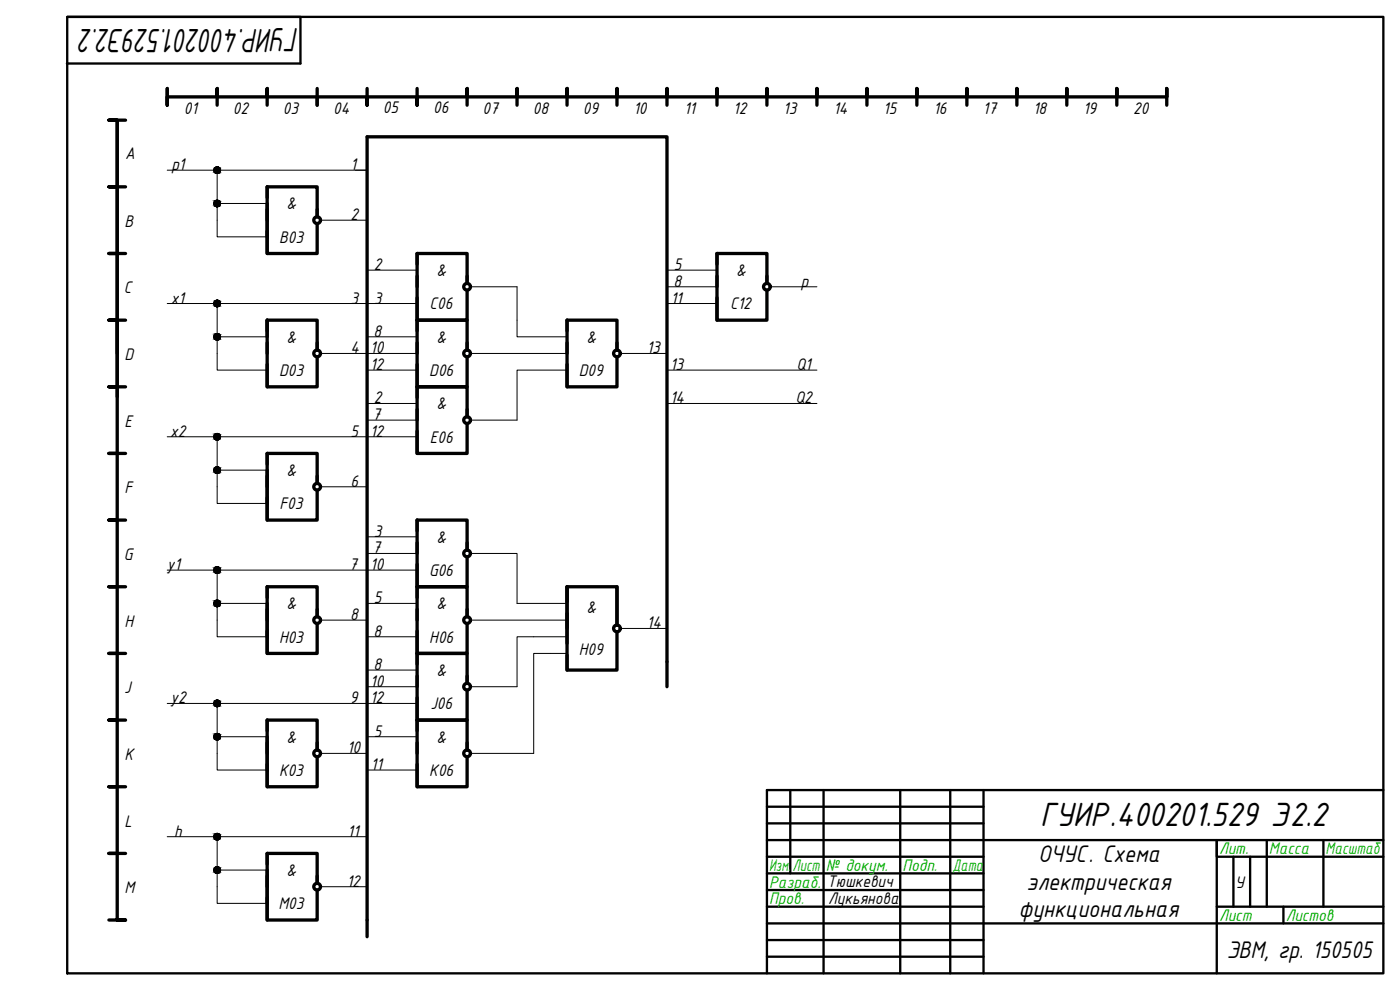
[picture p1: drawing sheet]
<svg xmlns="http://www.w3.org/2000/svg" width="420mm" height="297mm" viewBox="0 0 420 297" stroke-linecap="round" stroke-linejoin="round" font-family="sans-serif">
<!-- layer: 0 -->
<g fill="none" stroke="#000" stroke-width=".7">
<path d="M20.2 5.1h395v286.9h-395zM20.2 5.1h70v14h-70M237.2 237.1v25M247.2 237.1v54.9M270.2 237.1v54.9M285.2 237.1v54.9M295.2 237.1v54.9M415.2 237.1h-185v54.9M230.2 242h65M230.2 247h65M230.2 252.1h185M230.2 257.1h65"/>
<path d="M370.2 257.1v14.9M375.2 257.1v14.9M380.2 252.1v19.9M397.2 252.1v19.9M415.2 257.1h-50v-5v39.9M230.2 262.1h65M230.2 267h65M230.2 272h65M230.2 277.1h185M365.2 272h50M385.2 272v5.1M230.2 282.1h65"/>
<path d="M230.2 287h65"/>
</g>
<g fill="#000" stroke="#000" stroke-width=".3">
<path d="M65.1 50.1h.3zM64.9 50.1h.5z"/>
<path d="M64.9 50.1l.7 .1zM64.7 50.2h.9z"/>
<path d="M64.9 52h.5zM64.9 52l.4 .1z"/>
<path d="M64.7 50.2l1.1 .1zM64.6 50.3h1.2z"/>
<path d="M64.7 52h.9zM64.7 52h.7z"/>
<path d="M64.6 50.3l1.3 .1zM64.4 50.4h1.5z"/>
<path d="M64.6 51.9h1.2zM64.6 51.9l1 .1z"/>
<path d="M64.4 50.4l1.6 .1zM64.4 50.4l1.6 .1h-1.7z"/>
<path d="M64.4 51.7h1.5zM64.4 51.7l1.4 .2z"/>
<path d="M64.3 50.5l1.8 .2-.1-.2zM64.3 50.5l1.8 .2h-1.9z"/>
<path d="M64.3 51.6h1.7zM64.3 51.6l1.6 .1z"/>
<path d="M64.2 50.7l2 .2-.1-.2zM64.2 50.7l2 .2h-2z"/>
<path d="M64.2 51.4l1.8 .2 .1-.2zM64.2 51.4l1.8 .2h-1.7z"/>
<path d="M64.2 50.9l2 .2v-.2zM64.2 50.9l2 .2h-2z"/>
<path d="M64.2 51.3l1.9 .1 .1-.1zM64.2 51.3l1.9 .1h-1.9z"/>
<path d="M64.2 51.1l2 .2v-.2zM64.2 51.1l2 .2h-2z"/>
<path d="M65.1 60.1h.3zM64.9 60.1h.5z"/>
<path d="M64.9 60.1l.7 .1zM64.7 60.2h.9z"/>
<path d="M64.9 62h.5zM64.9 62h.4z"/>
<path d="M64.7 60.2l1.1 .1zM64.6 60.3h1.2z"/>
<path d="M64.7 62h.9zM64.7 62h.7z"/>
<path d="M64.6 60.3l1.3 .1zM64.4 60.4h1.5z"/>
<path d="M64.6 61.9h1.2zM64.6 61.9l1 .1z"/>
<path d="M64.4 60.4l1.6 .1zM64.4 60.4l1.6 .1h-1.7z"/>
<path d="M64.4 61.7h1.5zM64.4 61.7l1.4 .2z"/>
<path d="M64.3 60.5l1.8 .2-.1-.2zM64.3 60.5l1.8 .2h-1.9z"/>
<path d="M64.3 61.6h1.7zM64.3 61.6l1.6 .1z"/>
<path d="M64.2 60.7l2 .2-.1-.2zM64.2 60.7l2 .2h-2z"/>
<path d="M64.2 61.4l1.8 .2 .1-.2zM64.2 61.4l1.8 .2h-1.7z"/>
<path d="M64.2 60.9l2 .2v-.2zM64.2 60.9l2 .2h-2z"/>
<path d="M64.2 61.2l1.9 .2 .1-.2zM64.2 61.2l1.9 .2h-1.9z"/>
<path d="M64.2 61.1l2 .1v-.1zM64.2 61.1l2 .1h-2z"/>
<path d="M65.1 90.1h.3zM64.9 90.1h.5z"/>
<path d="M64.9 90.1l.7 .1zM64.7 90.2h.9z"/>
<path d="M64.9 92h.5zM64.9 92l.4 .1z"/>
<path d="M64.7 90.2l1.1 .1zM64.6 90.3h1.2z"/>
<path d="M64.7 92h.9zM64.7 92h.7z"/>
<path d="M64.6 90.3l1.3 .1zM64.4 90.4h1.5z"/>
<path d="M64.6 91.8h1.2zM64.6 91.8l1 .2z"/>
<path d="M64.4 90.4l1.6 .1zM64.4 90.4l1.6 .1h-1.7z"/>
<path d="M64.4 91.7h1.5zM64.4 91.7l1.4 .1z"/>
<path d="M64.3 90.5l1.8 .2zM64.3 90.5l1.8 .2h-1.9z"/>
<path d="M64.3 91.6h1.7zM64.3 91.6l1.6 .1z"/>
<path d="M64.2 90.7l2 .2-.1-.2zM64.2 90.7l2 .2h-2z"/>
<path d="M64.2 91.4h1.9zM64.2 91.4l1.8 .2z"/>
<path d="M64.2 90.9l2 .2v-.2zM64.2 90.9l2 .2h-2z"/>
<path d="M64.2 91.2l1.9 .2 .1-.2zM64.2 91.2l1.9 .2h-1.9z"/>
<path d="M64.2 91.1l2 .1v-.1zM64.2 91.1l2 .1h-2z"/>
<path d="M65.1 100.1h.3zM64.9 100.1h.5z"/>
<path d="M64.9 100.1l.7 .1zM64.7 100.2h.9z"/>
<path d="M64.9 102h.5zM64.9 102l.4 .1z"/>
<path d="M64.7 100.2l1.1 .1zM64.6 100.3h1.2z"/>
<path d="M64.7 101.9h.9zM64.7 101.9l.7 .1z"/>
<path d="M64.6 100.3l1.3 .1zM64.4 100.4h1.5z"/>
<path d="M64.6 101.9h1.2zM64.6 101.9h1z"/>
<path d="M64.4 100.4l1.6 .1zM64.4 100.4l1.6 .1h-1.7z"/>
<path d="M64.4 101.7h1.5zM64.4 101.7l1.4 .2z"/>
<path d="M64.3 100.5l1.8 .2-.1-.2zM64.3 100.5l1.8 .2h-1.9z"/>
<path d="M64.3 101.6h1.7zM64.3 101.6l1.6 .1z"/>
<path d="M64.2 100.7l2 .2-.1-.2zM64.2 100.7l2 .2h-2z"/>
<path d="M64.2 101.4l1.8 .2 .1-.2zM64.2 101.4l1.8 .2h-1.7z"/>
<path d="M64.2 100.9l2 .2v-.2zM64.2 100.9l2 .2h-2z"/>
<path d="M64.2 101.2l1.9 .2 .1-.2zM64.2 101.2l1.9 .2h-1.9z"/>
<path d="M64.2 101.1l2 .1v-.1zM64.2 101.1l2 .1h-2z"/>
<path d="M65.1 130.1h.3zM64.9 130.1h.5z"/>
<path d="M64.9 130.1l.7 .1zM64.7 130.2h.9z"/>
<path d="M64.9 132h.5zM64.9 132h.4z"/>
<path d="M64.7 130.2l1.1 .1zM64.6 130.3h1.2z"/>
<path d="M64.7 132h.9zM64.7 132h.7z"/>
<path d="M64.6 130.3l1.3 .1zM64.4 130.4h1.5z"/>
<path d="M64.6 131.9h1.2zM64.6 131.9l1 .1z"/>
<path d="M64.4 130.4l1.6 .1zM64.4 130.4l1.6 .1h-1.7z"/>
<path d="M64.4 131.7h1.5zM64.4 131.7l1.4 .2z"/>
<path d="M64.3 130.5l1.8 .2-.1-.2zM64.3 130.5l1.8 .2h-1.9z"/>
<path d="M64.3 131.6h1.7zM64.3 131.6l1.6 .1z"/>
<path d="M64.2 130.7l2 .2-.1-.2zM64.2 130.7l2 .2h-2z"/>
<path d="M64.2 131.4l1.8 .2 .1-.2zM64.2 131.4l1.8 .2h-1.7z"/>
<path d="M64.2 130.9l2 .1v-.1zM64.2 130.9l2 .1h-2z"/>
<path d="M64.2 131.2l1.9 .2 .1-.2zM64.2 131.2l1.9 .2h-1.9z"/>
<path d="M64.2 131l2 .2v-.2zM64.2 131l2 .2h-2z"/>
<path d="M65.1 140.1h.3zM64.9 140.1h.5z"/>
<path d="M64.9 140.1l.7 .1zM64.7 140.2h.9z"/>
<path d="M64.9 142h.5zM64.9 142l.4 .1z"/>
<path d="M64.7 140.2l1.1 .1zM64.6 140.3h1.2z"/>
<path d="M64.7 142h.9zM64.7 142h.7z"/>
<path d="M64.6 140.3l1.3 .1zM64.4 140.4h1.5z"/>
<path d="M64.6 141.8h1.2zM64.6 141.8l1 .2z"/>
<path d="M64.4 140.4l1.6 .1zM64.4 140.4l1.6 .1h-1.7z"/>
<path d="M64.4 141.7h1.5zM64.4 141.7l1.4 .1z"/>
<path d="M64.3 140.5l1.8 .2-.1-.2zM64.3 140.5l1.8 .2h-1.9z"/>
<path d="M64.3 141.6h1.7zM64.3 141.6l1.6 .1z"/>
<path d="M64.2 140.7l2 .2-.1-.2zM64.2 140.7l2 .2h-2z"/>
<path d="M64.2 141.4l1.8 .2 .1-.2zM64.2 141.4l1.8 .2h-1.7z"/>
<path d="M64.2 140.9l2 .2v-.2zM64.2 140.9l2 .2h-2z"/>
<path d="M64.2 141.2l1.9 .2 .1-.2zM64.2 141.2l1.9 .2h-1.9z"/>
<path d="M64.2 141.1l2 .1v-.1zM64.2 141.1l2 .1h-2z"/>
<path d="M65.1 170.1h.3zM64.9 170.1h.5z"/>
<path d="M64.9 170.1l.7 .1zM64.7 170.2h.9z"/>
<path d="M64.9 172h.5zM64.9 172h.4z"/>
<path d="M64.7 170.2l1.1 .1zM64.6 170.3h1.2z"/>
<path d="M64.7 171.9h.9zM64.7 171.9l.7 .1z"/>
<path d="M64.6 170.3l1.3 .1zM64.4 170.4h1.5z"/>
<path d="M64.6 171.9h1.2zM64.6 171.9h1z"/>
<path d="M64.4 170.4l1.6 .1zM64.4 170.4l1.6 .1h-1.7z"/>
<path d="M64.4 171.7h1.5zM64.4 171.7l1.4 .2z"/>
<path d="M64.3 170.5l1.8 .2-.1-.2zM64.3 170.5l1.8 .2h-1.9z"/>
<path d="M64.3 171.6h1.7zM64.3 171.6l1.6 .1z"/>
<path d="M64.2 170.7l2 .2-.1-.2zM64.2 170.7l2 .2h-2z"/>
<path d="M64.2 171.4l1.8 .2 .1-.2zM64.2 171.4l1.8 .2h-1.7z"/>
<path d="M64.2 170.9l2 .2v-.2zM64.2 170.9l2 .2h-2z"/>
<path d="M64.2 171.2l1.9 .2 .1-.2zM64.2 171.2l1.9 .2h-1.9z"/>
<path d="M64.2 171.1l2 .1v-.1zM64.2 171.1l2 .1h-2z"/>
<path d="M65.1 180.1h.3zM64.9 180.1h.5z"/>
<path d="M64.9 180.1l.7 .1zM64.7 180.2h.9z"/>
<path d="M64.9 182h.5zM64.9 182h.4z"/>
<path d="M64.7 180.2l1.1 .1zM64.6 180.3h1.2z"/>
<path d="M64.7 182h.9zM64.7 182h.7z"/>
<path d="M64.6 180.3l1.3 .1zM64.4 180.4h1.5z"/>
<path d="M64.6 181.8h1.2zM64.6 181.8l1 .2z"/>
<path d="M64.4 180.4l1.6 .1zM64.4 180.4l1.6 .1h-1.7z"/>
<path d="M64.4 181.7h1.5zM64.4 181.7l1.4 .1z"/>
<path d="M64.3 180.5l1.8 .2zM64.3 180.5l1.8 .2h-1.9z"/>
<path d="M64.3 181.6h1.7zM64.3 181.6l1.6 .1z"/>
<path d="M64.2 180.7l2 .2-.1-.2zM64.2 180.7l2 .2h-2z"/>
<path d="M64.2 181.4l1.8 .2 .1-.2zM64.2 181.4l1.8 .2h-1.7z"/>
<path d="M64.2 180.9l2 .1v-.1zM64.2 180.9l2 .1h-2z"/>
<path d="M64.2 181.2l1.9 .2 .1-.2zM64.2 181.2l1.9 .2h-1.9z"/>
<path d="M64.2 181l2 .2v-.2zM64.2 181l2 .2h-2z"/>
<path d="M65.1 210.1h.3zM64.9 210.1h.5z"/>
<path d="M64.9 210.1h.7zM64.7 210.1h.9z"/>
<path d="M64.9 212h.5zM64.9 212l.4 .1z"/>
<path d="M64.7 210.1l1.1 .2zM64.6 210.3h1.2z"/>
<path d="M64.7 211.9h.9zM64.7 211.9l.7 .1z"/>
<path d="M64.6 210.3l1.3 .1zM64.4 210.4h1.5z"/>
<path d="M64.6 211.8h1.2zM64.6 211.8l1 .1z"/>
<path d="M64.4 210.4l1.6 .1zM64.4 210.4l1.6 .1h-1.7z"/>
<path d="M64.4 211.7h1.5zM64.4 211.7l1.4 .1z"/>
<path d="M64.3 210.5l1.8 .2-.1-.2zM64.3 210.5l1.8 .2h-1.9z"/>
<path d="M64.3 211.6h1.7zM64.3 211.6l1.6 .1z"/>
<path d="M64.2 210.7l2 .2-.1-.2zM64.2 210.7l2 .2h-2z"/>
<path d="M64.2 211.4l1.8 .2 .1-.2zM64.2 211.4l1.8 .2h-1.7z"/>
<path d="M64.2 210.9l2 .2v-.2zM64.2 210.9l2 .2h-2z"/>
<path d="M64.2 211.2l1.9 .2 .1-.2zM64.2 211.2l1.9 .2h-1.9z"/>
<path d="M64.2 211.1l2 .1v-.1zM64.2 211.1l2 .1h-2z"/>
<path d="M65.1 220.1h.3zM64.9 220.1h.5z"/>
<path d="M64.9 220.1l.7 .1zM64.7 220.2h.9z"/>
<path d="M64.9 222h.5zM64.9 222h.4z"/>
<path d="M64.7 220.2h1.1zM64.6 220.2h1.2z"/>
<path d="M64.7 221.9h.9zM64.7 221.9l.7 .1z"/>
<path d="M64.6 220.2l1.3 .2zM64.4 220.4h1.5z"/>
<path d="M64.6 221.9h1.2zM64.6 221.9h1z"/>
<path d="M64.4 220.4l1.6 .1zM64.4 220.4l1.6 .1h-1.7z"/>
<path d="M64.4 221.7h1.5zM64.4 221.7l1.4 .2z"/>
<path d="M64.3 220.5l1.8 .2-.1-.2zM64.3 220.5l1.8 .2h-1.9z"/>
<path d="M64.3 221.6h1.7zM64.3 221.6l1.6 .1z"/>
<path d="M64.2 220.7l2 .2-.1-.2zM64.2 220.7l2 .2h-2z"/>
<path d="M64.2 221.4l1.8 .2 .1-.2zM64.2 221.4l1.8 .2h-1.7z"/>
<path d="M64.2 220.9l2 .2v-.2zM64.2 220.9l2 .2h-2z"/>
<path d="M64.2 221.2l1.9 .2 .1-.2zM64.2 221.2l1.9 .2h-1.9z"/>
<path d="M64.2 221.1l2 .1v-.1zM64.2 221.1l2 .1h-2z"/>
<path d="M65.1 250l.3 .1zM64.9 250.1h.5z"/>
<path d="M64.9 250.1l.7 .1zM64.7 250.2h.9z"/>
<path d="M64.9 252h.5zM64.9 252h.4z"/>
<path d="M64.7 250.2l1.1 .1zM64.6 250.3h1.2z"/>
<path d="M64.7 252h.9zM64.7 252h.7z"/>
<path d="M64.6 250.3l1.3 .1zM64.4 250.4h1.5z"/>
<path d="M64.6 251.8h1.2zM64.6 251.8l1 .2z"/>
<path d="M64.4 250.4l1.6 .1zM64.4 250.4l1.6 .1h-1.7z"/>
<path d="M64.4 251.7h1.5zM64.4 251.7l1.4 .1z"/>
<path d="M64.3 250.5l1.8 .2-.1-.2zM64.3 250.5l1.8 .2h-1.9z"/>
<path d="M64.3 251.6h1.7zM64.3 251.6l1.6 .1z"/>
<path d="M64.2 250.7l2 .2-.1-.2zM64.2 250.7l2 .2h-2z"/>
<path d="M64.2 251.4l1.8 .2 .1-.2zM64.2 251.4l1.8 .2h-1.7z"/>
<path d="M64.2 250.9l2 .1v-.1zM64.2 250.9l2 .1h-2z"/>
<path d="M64.2 251.2l1.9 .2 .1-.2zM64.2 251.2l1.9 .2h-1.9z"/>
<path d="M64.2 251l2 .2v-.2zM64.2 251l2 .2h-2z"/>
<path d="M65.1 260.1h.3zM64.9 260.1h.5z"/>
<path d="M64.9 260.1h.7zM64.7 260.1h.9z"/>
<path d="M64.9 262h.5zM64.9 262l.4 .1z"/>
<path d="M64.7 260.1l1.1 .2zM64.6 260.3h1.2z"/>
<path d="M64.7 261.9h.9zM64.7 261.9l.7 .1z"/>
<path d="M64.6 260.3l1.3 .1zM64.4 260.4h1.5z"/>
<path d="M64.6 261.8h1.2zM64.6 261.8l1 .1z"/>
<path d="M64.4 260.4l1.6 .1zM64.4 260.4l1.6 .1h-1.7z"/>
<path d="M64.4 261.7h1.5zM64.4 261.7l1.4 .1z"/>
<path d="M64.3 260.5l1.8 .2-.1-.2zM64.3 260.5l1.8 .2h-1.9z"/>
<path d="M64.3 261.6h1.7zM64.3 261.6l1.6 .1z"/>
<path d="M64.2 260.7l2 .2-.1-.2zM64.2 260.7l2 .2h-2z"/>
<path d="M64.2 261.4l1.8 .2 .1-.2zM64.2 261.4l1.8 .2h-1.7z"/>
<path d="M64.2 260.9l2 .2v-.2zM64.2 260.9l2 .2h-2z"/>
<path d="M64.2 261.2l1.9 .2 .1-.2zM64.2 261.2l1.9 .2h-1.9z"/>
<path d="M64.2 261.1l2 .1v-.1zM64.2 261.1l2 .1h-2z"/>
<circle cx="20.2" cy="19.1" r=".27"/>
</g>
<g fill="none" stroke="#000" stroke-width=".99">
<path d="M35.2 36.1v220M37.7 36.1h-5h2.5v82.9M50.2 29.1v2.5v-5v2.5h300v-2.5v5M65.2 29.1v-2.5v5M80.2 29.1v-2.5v5M95.2 26.6v5M110.2 26.6v5v-2.5M125.2 26.6v5v-2.5M140.2 29.1v-2.5v5M155.2 29.1v-2.5v5M170.2 29.1v-2.5v2.5M170.2 26.6v5"/>
<path d="M185.2 29.1v-2.5v5M200.2 29.1v-2.5v5M215.2 29.1v-2.5v5M230.2 29.1v-2.5v5M245.2 29.1v-2.5v5M260.2 29.1v-2.5v5M275.2 29.1v-2.5v5M290.2 29.1v-2.5v5M305.2 29.1v-2.5v5M320.2 29.1v-2.5v5M335.2 29.1v-2.5v5M35.2 56.1h-2.5h5"/>
<path d="M80.2 56.1h15v9v-2.3M80.2 56.1v20h15v-9M80.2 56.1v3.2M35.2 76.1h-2.5h5M80.2 69.3v6.8M80.2 61.1v10M125.2 76.1h15v9v-2.3M125.2 76.1v20h15v-9M125.2 76.1v3.2M215.2 76.1h15v9v-2.3M215.2 76.1v20h15v-9M215.2 76.1v3.2"/>
<path d="M35.2 96.1h-2.5h5M80.2 96.1h15v9v-2.3M80.2 96.1v20h15v-9.1M80.2 96.1v5M125.2 89.3v6.8M125.2 96.1h15v9v-2.3M125.2 96.1v20h15v-9.1M125.2 82.8v3.2M125.2 96.1v3.2M170.2 96.1h15v9v-2.3M170.2 96.1v20h15v-9.1M170.2 96.1v3.2"/>
<path d="M215.2 89.3v6.8M215.2 82.8v3.2M35.2 116.1h-2.5h5M80.2 109.3v6.8M80.2 102.8v3.3M125.2 116.1h15v9v-2.3M125.2 116.1v19.9h15v-9M125.2 109.3v6.8M125.2 102.8v3.3M125.2 116.1v3.2M170.2 109.3v6.8M170.2 102.8v3.3"/>
<path d="M35.2 136h-2.5h5M80.2 136h15v9.1v-2.3M80.2 136v20h15v-8.9M80.2 136v3.3M125.2 129.3v6.7M125.2 122.8v3.3M35.2 156h-2.5h5M80.2 149.3v6.7M80.2 141.1v10M125.2 156h15v9v-2.2M125.2 156v20.1h15v-9M125.2 156v3.3"/>
<path d="M35.2 176.1h-2.5h5M80.2 176.1h15v8.9v-2.2M80.2 176.1v20h15v-9M80.2 176.1v3.2M125.2 169.3v6.8M125.2 176.1h15v8.9v-2.2M125.2 176.1v20h15v-9M125.2 162.8v3.3M125.2 176.1v3.2M170.2 176.1h15v11.4v-11.4M170.2 176.1v24.9h15v-11.4M170.2 176.1v16.9"/>
<path d="M170.2 176.1v4.5M35.2 196.1h-2.5h5M80.2 189.3v6.8M80.2 181v10.1M125.2 189.3v6.8M125.2 196.1h15v8.9v-2.2M125.2 196.1v20h15v-9M125.2 182.8v3.3M125.2 196.1v3.2M170.2 184.1v4.5M170.2 196.6v4.4M35.2 216.1h-2.5h5"/>
<path d="M80.2 216.1h15v9v-2.3M80.2 216.1v20h15v-9M80.2 216.1v3.2M125.2 216.1h15v9v-2.3M125.2 216.1v20h15v-9M125.2 209.3v6.8M125.2 202.8v3.2M125.2 216.1v3.2M200.2 206v-165h-90v240.1M35.2 236.1h-2.5h5M80.2 229.3v6.8M80.2 221.1v9.9"/>
<path d="M125.2 229.3v6.8M125.2 222.8v3.2M35.2 256.1h-2.5h5M35.2 256.1v19.9h2.5h-5M80.2 256.1h15v9v-2.3M80.2 256.1v19.9h15v-9M80.2 256.1v3.2M80.2 269.3v6.7M80.2 261.1v9.9"/>
<circle cx="95.2" cy="66.1" r="1.01"/>
<circle cx="140.2" cy="86" r="1.01"/>
<circle cx="230.2" cy="86" r="1.01"/>
<circle cx="95.2" cy="106" r="1.01"/>
<circle cx="140.2" cy="106" r="1.01"/>
<circle cx="185.2" cy="106" r="1.01"/>
<circle cx="140.2" cy="126" r="1.01"/>
<circle cx="95.2" cy="146" r="1.01"/>
<circle cx="140.2" cy="166" r="1.01"/>
<circle cx="95.2" cy="186.1" r="1.01"/>
<circle cx="140.2" cy="186.1" r="1.01"/>
<circle cx="185.2" cy="188.5" r="1.01"/>
<circle cx="140.2" cy="206" r="1.01"/>
<circle cx="95.2" cy="226" r="1.01"/>
<circle cx="140.2" cy="226" r="1.01"/>
<circle cx="95.2" cy="266" r="1.01"/>
</g>
<g fill="none" stroke="#000" stroke-width=".3">
<path d="M50.2 51.1h14M65.2 52.1v8M66.2 51.1h44h-3.5M65.2 62.1v9h15M66.2 61.1h14M96.2 66.1h14M50.2 91.1h14M65.2 92.1v8M66.2 91.1h59M110.2 81.1h15M141.2 86h14v15.1h15M200.2 91.1h15"/>
<path d="M200.2 86h15M200.2 81.1h15M231.2 86h14M65.2 102.1v8.9h15M66.2 101.1h14M96.2 106.1h29M110.2 111h15M110.2 101.1h15M141.2 106.1h29M170.2 111h-15v15.1h-14M186.2 106.1h14M200.2 111h45"/>
<path d="M50.2 131h14M65.2 132.1v7.9M66.2 131h59M110.2 126.1h15M110.2 121.1h15M200.2 121.1h45M65.2 142.1v9h15M66.2 141.1h14M96.2 146.1h14M50.2 171.1h14M65.2 172v8.1M66.2 171.1h59"/>
<path d="M110.2 161.1h15M110.2 166.1h15M141.2 166.1h14v14.9h15M65.2 182.1v9h15M66.2 181h14M96.2 186.1h14M110.2 181h15M110.2 191.1h15M141.2 186.1h29M170.2 191.1h-15v14.9h-14M170.2 196.1h-10v29.9h-19M186.2 188.6h14"/>
<path d="M50.2 211.1h14M65.2 212.1v8M66.2 211.1h59M110.2 201h15M110.2 206h15M65.2 222v9h15M66.2 221.1h14M96.2 226h14M110.2 221.1h15M110.2 231h15M50.2 251h14M65.2 252.1v8"/>
<path d="M66.2 251h44M65.2 262.1v8.9h15M66.2 261.1h14M96.2 266.1h14"/>
<circle cx="65.2" cy="51.1" r="1.01"/>
<circle cx="65.2" cy="61" r="1.01"/>
<circle cx="65.2" cy="91.1" r="1.01"/>
<circle cx="65.2" cy="101" r="1.01"/>
<circle cx="65.2" cy="131" r="1.01"/>
<circle cx="65.2" cy="141.1" r="1.01"/>
<circle cx="65.2" cy="171" r="1.01"/>
<circle cx="65.2" cy="181" r="1.01"/>
<circle cx="65.2" cy="211" r="1.01"/>
<circle cx="65.2" cy="221" r="1.01"/>
<circle cx="65.2" cy="251" r="1.01"/>
<circle cx="65.2" cy="261" r="1.01"/>
</g>
<g font-size="10.9">
<text x="89.7" y="8.5" transform="rotate(180 89.7 8.5)">ГУИР.400201.529Э2.2</text>
<text x="312.2" y="247.8">ГУИР.400201.529 Э2.2</text>
</g>
<g font-size="7.8">
<text x="311.6" y="258.6">ОЧУС. Схема</text>
<text x="308.1" y="266.9">электрическая</text>
<text x="305.6" y="275.2">функциональная</text>
<text x="368.2" y="287.3">ЭВМ, гр. 150505</text>
</g>
<g font-size="5.4">
<text x="55.2" y="34.1">01</text>
<text x="69.9" y="34.1">02</text>
<text x="84.9" y="34.1">03</text>
<text x="100" y="34.2">04</text>
<text x="114.9" y="34">05</text>
<text x="130" y="34">06</text>
<text x="144.8" y="34.1">07</text>
<text x="159.9" y="34.1">08</text>
<text x="174.9" y="34.1">09</text>
<text x="190.1" y="34.1">10</text>
<text x="205.3" y="34.1">11</text>
<text x="220.1" y="34.1">12</text>
<text x="235.1" y="34.1">13</text>
<text x="250.1" y="34.1">14</text>
<text x="265.1" y="34.1">15</text>
<text x="280.2" y="34.1">16</text>
<text x="295" y="34.1">17</text>
<text x="310.1" y="34.1">18</text>
<text x="325.1" y="34.1">19</text>
<text x="340.1" y="34.1">20</text>
<text x="37.6" y="47.6">A</text>
<text x="51.4" y="51.1">p1</text>
<text x="105.2" y="51.1">1</text>
<text x="86" y="62.8">&amp;</text>
<text x="37.3" y="68.1">B</text>
<text x="105.2" y="66.1">2</text>
<text x="83.8" y="72.8">B03</text>
<text x="112.2" y="81.1">2</text>
<text x="131" y="82.8">&amp;</text>
<text x="202.2" y="81.1">5</text>
<text x="221" y="82.8">&amp;</text>
<text x="37.1" y="88.1">C</text>
<text x="202.1" y="86">8</text>
<text x="240.4" y="86">p</text>
<text x="51.3" y="91.1">x1</text>
<text x="105.2" y="91.1">3</text>
<text x="112.2" y="91.1">3</text>
<text x="128.9" y="92.8">C06</text>
<text x="201.3" y="91.1">11</text>
<text x="219.2" y="92.8">C12</text>
<text x="112.1" y="101.1">8</text>
<text x="86" y="102.8">&amp;</text>
<text x="105.2" y="106.1">4</text>
<text x="111.1" y="106.1">10</text>
<text x="131" y="102.8">&amp;</text>
<text x="176" y="102.8">&amp;</text>
<text x="194.1" y="106.1">13</text>
<text x="37.3" y="108.1">D</text>
<text x="83.8" y="112.8">D03</text>
<text x="111.1" y="111">12</text>
<text x="128.8" y="112.8">D06</text>
<text x="173.8" y="112.8">D09</text>
<text x="201.1" y="111">13</text>
<text x="239" y="111">Q1</text>
<text x="112.2" y="121.1">2</text>
<text x="131" y="122.8">&amp;</text>
<text x="201.1" y="121.1">14</text>
<text x="238.7" y="121.1">Q2</text>
<text x="37.3" y="128.1">E</text>
<text x="51.1" y="131">x2</text>
<text x="105.2" y="131">5</text>
<text x="111.1" y="131">12</text>
<text x="111.8" y="126.1">7</text>
<text x="129" y="132.8">E06</text>
<text x="86" y="142.8">&amp;</text>
<text x="37.3" y="148">F</text>
<text x="105.2" y="146.1">6</text>
<text x="83.9" y="152.8">F03</text>
<text x="112.2" y="161.1">3</text>
<text x="111.8" y="166.1">7</text>
<text x="131" y="162.8">&amp;</text>
<text x="37.2" y="168">G</text>
<text x="50.1" y="171.1">y1</text>
<text x="104.8" y="171.1">7</text>
<text x="111.1" y="171.1">10</text>
<text x="128.8" y="172.8">G06</text>
<text x="86" y="182.8">&amp;</text>
<text x="112.2" y="181">5</text>
<text x="131" y="182.8">&amp;</text>
<text x="176" y="184.1">&amp;</text>
<text x="37.3" y="188.1">H</text>
<text x="105.1" y="186.1">8</text>
<text x="112.1" y="191.1">8</text>
<text x="194.2" y="188.6">14</text>
<text x="83.7" y="192.8">H03</text>
<text x="128.8" y="192.8">H06</text>
<text x="173.7" y="196.6">H09</text>
<text x="112.1" y="201">8</text>
<text x="131" y="202.8">&amp;</text>
<text x="37.3" y="208.1">J</text>
<text x="111.1" y="206">10</text>
<text x="51.2" y="211.1">y2</text>
<text x="105" y="211.1">9</text>
<text x="111.1" y="211.1">12</text>
<text x="129.2" y="212.8">J06</text>
<text x="112.2" y="221.1">5</text>
<text x="86" y="222.8">&amp;</text>
<text x="104.1" y="226">10</text>
<text x="131" y="222.8">&amp;</text>
<text x="37.3" y="228.1">K</text>
<text x="83.7" y="232.8">K03</text>
<text x="111.3" y="231">11</text>
<text x="128.8" y="232.8">K06</text>
<text x="37.3" y="248.1">L</text>
<text x="52.3" y="251">h</text>
<text x="104.3" y="251">11</text>
<text x="86" y="262.8">&amp;</text>
<text x="37.3" y="268">M</text>
<text x="104.1" y="266.1">12</text>
<text x="248.2" y="266">Тюшкевич</text>
<text x="370.6" y="266.3">У</text>
<text x="83.6" y="272.8">M03</text>
<text x="248.6" y="271.2">Лукьянова</text>
</g>
<g font-size="5.4" fill="#00ad00">
<text x="365.8" y="256.4">Лит.</text>
<text x="380.8" y="256.4">Масса</text>
<text x="397.8" y="256.4">Масштаб</text>
<text x="230.8" y="261.4">Изм.</text>
<text x="237.8" y="261.4">Лист</text>
<text x="247.8" y="261.4">№ докум.</text>
<text x="270.8" y="261.4">Подп.</text>
<text x="285.8" y="261.4">Дата</text>
<text x="230.8" y="266.3">Разраб.</text>
<text x="230.8" y="271.3">Пров.</text>
<text x="365.8" y="276.3">Лист</text>
<text x="385.8" y="276.3">Листов</text>
</g>
</svg>
